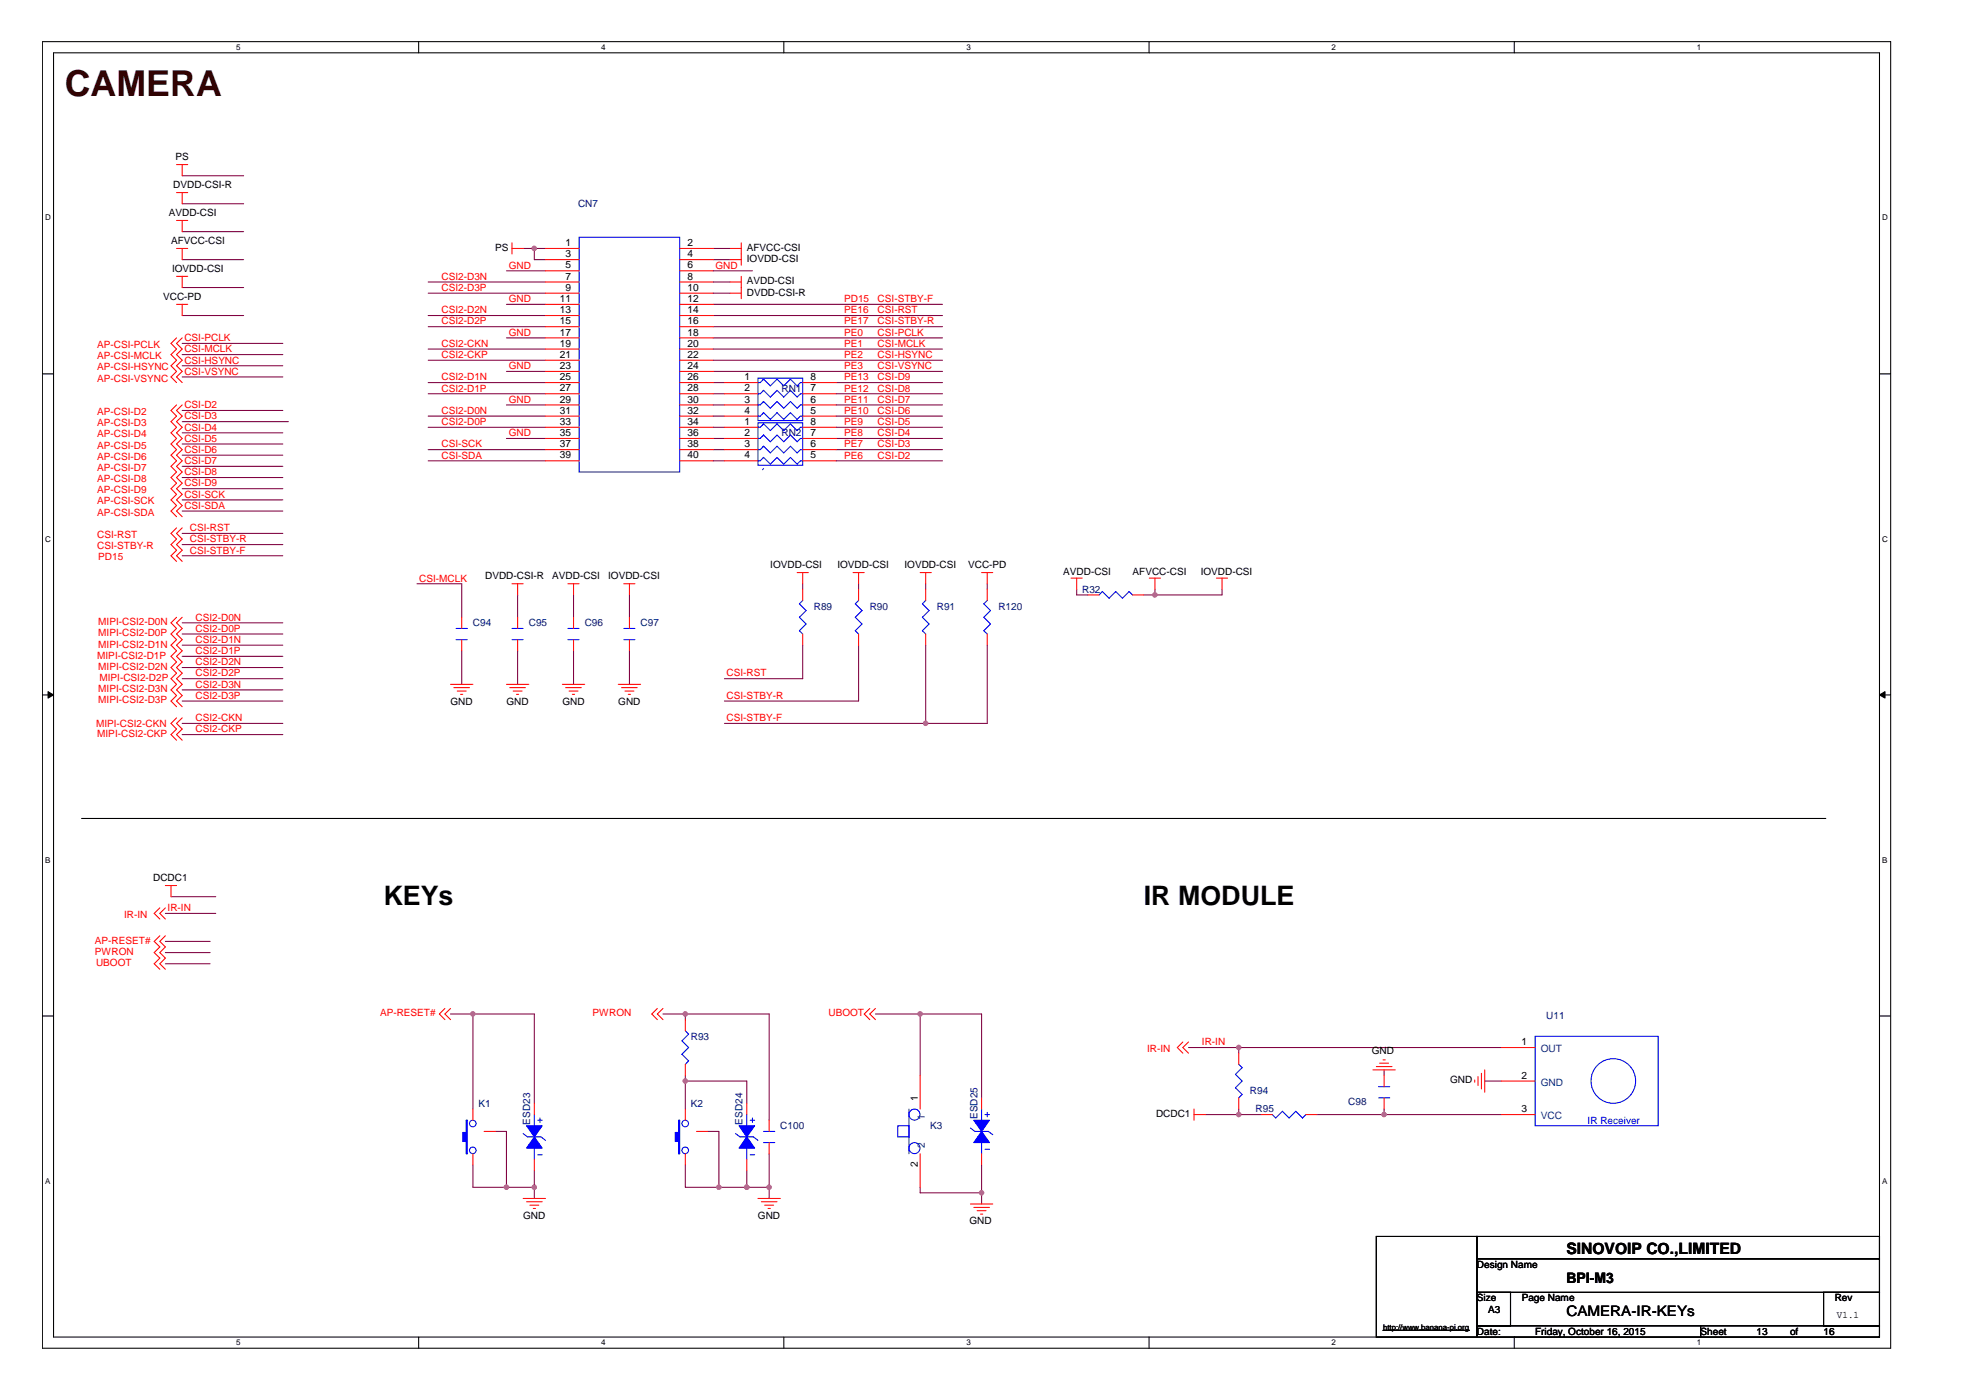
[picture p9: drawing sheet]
<svg xmlns="http://www.w3.org/2000/svg" width="297mm" height="210mm" viewBox="0 0 297 210" stroke-linecap="round" stroke-linejoin="round" font-family="sans-serif">
<path d="M6.3 6.2h277.1v195.9h-277.1zM8 7.9h273.7v192.6h-273.7z" fill="none" stroke="#000" stroke-width=".16"/>
<g fill="#fff">
<path d="M35.4 6.4h.7v1.4h-.7z"/>
<path d="M35.4 200.6h.7v1.4h-.7z"/>
</g>
<path d="M62.7 6.2v1.7M62.7 200.5v1.6" fill="none" stroke="#000" stroke-width=".16"/>
<g fill="#fff">
<path d="M90.1 6.4h.7v1.4h-.7z"/>
<path d="M90.1 200.6h.7v1.4h-.7z"/>
</g>
<path d="M117.5 6.2v1.7M117.5 200.5v1.6" fill="none" stroke="#000" stroke-width=".16"/>
<g fill="#fff">
<path d="M144.8 6.4h.7v1.4h-.7z"/>
<path d="M144.8 200.6h.7v1.4h-.7z"/>
</g>
<path d="M172.2 6.2v1.7M172.2 200.5v1.6" fill="none" stroke="#000" stroke-width=".16"/>
<g fill="#fff">
<path d="M199.6 6.4h.6v1.4h-.6z"/>
<path d="M199.6 200.6h.6v1.4h-.6z"/>
</g>
<path d="M226.9 6.2v1.7M226.9 200.5v1.6" fill="none" stroke="#000" stroke-width=".16"/>
<g fill="#fff">
<path d="M254.3 6.4h.7v1.4h-.7z"/>
<path d="M254.3 200.6h.7v1.4h-.7z"/>
<path d="M6.8 32h.8v1.3h-.8z"/>
<path d="M282.1 32h.9v1.3h-.9z"/>
<path d="M6.8 80.1h.8v1.4h-.8z"/>
<path d="M282.1 80.1h.9v1.4h-.9z"/>
</g>
<path d="M6.3 56.1h1.7M281.7 56.1h1.7" fill="none" stroke="#000" stroke-width=".16"/>
<g fill="#fff">
<path d="M6.8 128.3h.8v1.3h-.8z"/>
<path d="M282.1 128.3h.8v1.3h-.8z"/>
</g>
<path d="M6.3 104.2h1.7M281.7 104.2h1.7" fill="none" stroke="#000" stroke-width=".16"/>
<g fill="#000" stroke="#000" stroke-width=".15">
<path d="M7.2 103.7l.8 .5-.8 .5z" fill-rule="evenodd"/>
<path d="M281.7 104.2l.8-.5v1z" fill-rule="evenodd"/>
</g>
<g fill="#fff">
<path d="M6.8 176.4h.8v1.3h-.8z"/>
<path d="M282.1 176.4h.8v1.3h-.8z"/>
</g>
<path d="M12.2 122.7h261.4M6.3 152.3h1.7M281.7 152.3h1.7M206.3 185.4h15.1v15.1h-15.1zM221.4 185.4h60.3v3.3h-60.3zM221.4 188.7h60.3v5.1h-60.3zM221.4 193.8h5v5h-5zM221.4 198.8h33.5v1.7h-33.5zM254.9 198.8h26.8v1.7h-26.8zM273.3 193.8h8.4v5h-8.4z" fill="none" stroke="#000" stroke-width=".16"/>
<g fill="none" stroke="#800040" stroke-width=".16">
<path d="M27.3 38.9h9.2M27.3 26.4h9.2M27.3 30.6h9.2M27.3 34.7h9.2M78.4 37.3h3.4M80.1 37.3v1.6h1.7M106.9 37.3h2.5M106.9 38.9h2.5M27.3 53.2h15.1M27.3 54.8h15.1M27.3 56.5h15.1M27.3 51.5h15.1"/>
<path d="M27.3 43.1h9.2M27.3 47.3h9.2M64.2 57.4h17.6M64.2 59h17.6M64.2 54h17.6M64.2 52.3h17.6M64.2 47.3h17.6M64.2 49h17.6M64.2 44h17.6M64.2 42.3h17.6M75.9 55.7h5.9M75.9 50.7h5.9"/>
<path d="M75.9 40.6h5.9M75.9 45.6h5.9M106.9 57.4h1.7M106.9 59h1.7M106.9 55.7h34.4M106.9 54h34.4M106.9 52.3h34.4M106.9 50.7h34.4M106.9 47.3h34.4M106.9 49h34.4M106.9 44h2.5M106.9 42.3h2.5"/>
<path d="M106.9 40.6h5.9M106.9 45.6h34.4M125.3 57.4h16M125.3 59h16M27.3 74.9h15.1M27.3 76.6h15.1M27.3 61.5h15.1M27.3 63.2h15.9M27.3 64.9h15.1M27.3 66.6h15.1M27.3 68.2h15.1M27.3 69.9h15.1"/>
<path d="M27.3 71.6h15.1M27.3 73.3h15.1M27.3 80h15.1M64.2 64.1h17.6M64.2 67.4h17.6M64.2 69.1h17.6M64.2 62.4h17.6M75.9 65.7h5.9M75.9 60.7h5.9M106.9 64.1h1.7M106.9 65.7h1.7M106.9 67.4h1.7"/>
<path d="M106.9 69.1h1.7M106.9 60.7h1.7M106.9 62.4h1.7M125.3 64.1h16M125.3 65.7h16M125.3 67.4h16M125.3 69.1h16M125.3 60.7h16M125.3 62.4h16M27.3 93.4h15.1M27.3 95.1h15.1M27.3 96.7h15.1"/>
<path d="M27.3 98.4h15.1M27.3 81.7h15.1M27.3 83.3h15.1M62.5 87.5h6.7v5.1M69.2 97.6v5M77.6 89.2v3.4M77.6 97.6v5M86 89.2v3.4M86 97.6v5M94.3 89.2v3.4M94.3 97.6v5M120.3 96.7v5.1h-11.7"/>
<path d="M120.3 87.5v.9M128.7 96.7v8.4h-20.1M128.7 87.5v.9M138.7 87.5v.9M138.7 96.7v11.8M148 96.7v11.8h-39.4M148 87.5v.9M161.4 88.4v.8h1.6M173.1 88.4v.8M183.1 88.4v.8h-11.7M27.3 108.5h15.1M27.3 110.1h15.1"/>
<path d="M27.3 100.1h15.1M27.3 101.8h15.1M27.3 103.4h15.1M27.3 105.1h15.1M24.8 136.9h7.5M25.6 134.4h6.7M24.8 141.1h6.7M24.8 142.8h6.7M24.8 144.5h6.7M67.5 152h12.6v13.4M70.9 152v14.3M99.4 152h15.9v16"/>
<path d="M102.7 152v.9M131.2 152h15.9v12.6M137.9 152v9.3M178.1 157.1h46.9M185.6 157.1v.8M70.9 174.7v3.3h9.2M74.2 169.6h1.7v8.4M80.1 175.5v4.2M102.7 162.1h9.2v3.3M102.7 174.7v3.3h12.6M102.7 161.3v5M106.1 169.6h1.6v8.4"/>
<path d="M111.9 175.5v2.5M115.3 173v6.7M137.9 178v.8h9.2M147.1 174.7v5.8M180.6 167.1h8.4M185.6 166.3v.8M197.4 167.1h27.6M207.4 160.4v.9M207.4 166.3v.8M222.5 162.1h2.5"/>
</g>
<g fill="#f0f" stroke="#f0f" stroke-width=".16">
<circle cx="80.1" cy="37.2" r=".33"/>
<circle cx="185.6" cy="157" r=".33"/>
<circle cx="185.6" cy="167.1" r=".33"/>
<circle cx="207.4" cy="167.1" r=".33"/>
<circle cx="70.9" cy="152" r=".33"/>
<circle cx="80.1" cy="178" r=".33"/>
<circle cx="75.9" cy="178" r=".33"/>
<circle cx="115.3" cy="178" r=".33"/>
<circle cx="102.7" cy="152" r=".33"/>
<circle cx="111.9" cy="178" r=".33"/>
<circle cx="107.7" cy="178" r=".33"/>
<circle cx="137.9" cy="152" r=".33"/>
<circle cx="147.1" cy="178.8" r=".33"/>
<circle cx="102.7" cy="162.1" r=".33"/>
<circle cx="173.1" cy="89.2" r=".33"/>
<circle cx="138.7" cy="108.5" r=".33"/>
</g>
<g fill="none" stroke="#f00" stroke-width=".16">
<path d="M26.5 37.3h1.6M26.5 24.7h1.6M26.5 28.9h1.6M26.5 33.1h1.6M27.3 24.7v1.7M27.3 28.9v1.7M27.3 33.1v1.6M27.3 37.3v1.6M76.7 37.3h1.7M76.7 36.4v1.7M81.8 37.3h5M81.8 38.9h5"/>
<path d="M101.9 37.3h5M101.9 38.9h5M109.4 37.3h1.7M109.4 38.9h1.7M111.1 36.4v3.4M26.5 41.4h1.6M26.5 45.6h1.6M26.5 50.7l-.9 .8 .9 .8-.9 .9 .9 .8-.9 .8 .9 .9-.9 .8 .9 .9M27.3 41.4v1.7M27.3 45.6v1.7M27.3 50.7l-.8 .8 .8 .8-.8 .9 .8 .8-.8 .8 .8 .9-.8 .8 .8 .9M81.8 44h5"/>
<path d="M81.8 42.3h5M81.8 45.6h5M81.8 40.6h5M81.8 47.3h5M81.8 49h5M81.8 50.7h5M81.8 52.3h5M81.8 54h5M81.8 55.7h5M81.8 57.4h5M81.8 59h5M101.9 44h5"/>
<path d="M101.9 42.3h5M101.9 45.6h5M101.9 40.6h5M101.9 47.3h5M101.9 49h5M101.9 50.7h5M101.9 52.3h5M101.9 54h5M101.9 55.7h5M101.9 57.4h5M101.9 59h5M108.6 57.4h5"/>
<path d="M108.6 59h5M109.4 44h1.7M109.4 42.3h1.7M111.1 41.4v3.4M120.3 57.4h5M120.3 59h5M26.5 60.7l-.9 .8 .9 .9-.9 .8 .9 .9-.9 .8 .9 .8-.9 .9 .9 .8-.9 .8 .9 .9-.9 .8 .9 .9-.9 .8 .9 .8-.9 .9 .9 .8-.9 .8 .9 .9-.9 .8 .9 .9M26.5 79.1l-.9 .9 .9 .8-.9 .9 .9 .8-.9 .8 .9 .9M27.3 60.7l-.8 .8 .8 .9-.8 .8 .8 .9-.8 .8 .8 .8-.8 .9 .8 .8-.8 .8 .8 .9-.8 .8 .8 .9-.8 .8 .8 .8-.8 .9 .8 .8-.8 .8 .8 .9-.8 .8 .8 .9M27.3 79.1l-.8 .9 .8 .8-.8 .9 .8 .8-.8 .8 .8 .9M81.8 64.1h5M81.8 65.7h5"/>
<path d="M81.8 67.4h5M81.8 69.1h5M81.8 60.7h5M81.8 62.4h5M101.9 64.1h5M101.9 65.7h5M101.9 67.4h5M101.9 69.1h5M101.9 60.7h5M101.9 62.4h5M108.6 64.1h5M108.6 65.7h5"/>
<path d="M108.6 67.4h5M108.6 69.1h5M108.6 60.7h5M108.6 62.4h5M120.3 64.1h5M120.3 65.7h5M120.3 67.4h5M120.3 69.1h5M120.3 60.7h5M120.3 62.4h5M26.5 92.6l-.9 .8 .9 .8-.9 .9 .9 .8-.9 .8 .9 .9-.9 .8 .9 .9-.9 .8 .9 .8-.9 .9 .9 .8-.9 .8 .9 .9-.9 .8 .9 .9M27.3 92.6l-.8 .8 .8 .8-.8 .9 .8 .8-.8 .8 .8 .9-.8 .8 .8 .9-.8 .8 .8 .8-.8 .9 .8 .8-.8 .8 .8 .9-.8 .8 .8 .9"/>
<path d="M69.2 92.6v1.6M69.2 95.9v1.7M76.7 87.5h1.7M77.6 87.5v1.7M77.6 92.6v1.6M77.6 95.9v1.7M85.1 87.5h1.7M86 87.5v1.7M86 92.6v1.6M86 95.9v1.7M93.5 87.5h1.7M94.3 87.5v1.7"/>
<path d="M94.3 92.6v1.6M94.3 95.9v1.7M119.5 85.8h1.6M120.3 85.8v1.7M120.3 88.4v1.6M120.3 95.1v1.6M127.8 85.8h1.7M128.7 85.8v1.7M128.7 88.4v1.6M128.7 95.1v1.6M137.9 85.8h1.7M138.7 85.8v1.7"/>
<path d="M138.7 88.4v1.6M138.7 95.1v1.6M147.1 85.8h1.7M148 85.8v1.7M148 88.4v1.6M148 95.1v1.6M160.5 86.7h1.7M161.4 86.7v1.7M163 89.2h1.7M169.7 89.2h1.7M172.2 86.7h1.7M173.1 86.7v1.7"/>
<path d="M182.3 86.7h1.7M183.1 86.7v1.7M26.5 107.6l-.9 .9 .9 .8-.9 .8 .9 .9M27.3 107.6l-.8 .9 .8 .8-.8 .8 .8 .9M67.5 102.6h3.4M68 103.1h2.4M68.5 103.6h1.4M69 104.1h.4M75.9 102.6h3.4M76.4 103.1h2.3M76.9 103.6h1.3M77.4 104.1h.3"/>
<path d="M84.3 102.6h3.3M84.8 103.1h2.3M85.3 103.6h1.3M85.8 104.1h.3M92.7 102.6h3.3M93.2 103.1h2.3M93.7 103.6h1.3M94.2 104.1h.3M24 136.1l-.9 .8 .9 .9M24.8 132.8h1.7M24.8 136.1l-.8 .8 .8 .9M25.6 132.8v1.6"/>
<path d="M24 140.3l-.9 .8 .9 .9-.9 .8 .9 .9-.9 .8 .9 .8M24.8 140.3l-.8 .8 .8 .9-.8 .8 .8 .9-.8 .8 .8 .8M66.7 151.2l-.9 .8 .9 .9M67.5 151.2l-.8 .8 .8 .9M98.5 151.2l-.8 .8 .8 .9M99.4 151.2l-.9 .8 .9 .9M102.7 152.9v1.7M102.7 159.6v1.7M130.4 151.2l-.9 .8 .9 .9M131.2 151.2l-.8 .8 .8 .9M177.3 156.2l-.9 .9 .9 .8M178.1 156.2l-.8 .9 .8 .8"/>
<path d="M185.6 157.9v1.7M206.3 159.9h2.3M206.8 159.4h1.3M207.3 158.9h.3M225 157.1h5.1M70.9 166.3v1.7M70.9 173v1.7M72.5 169.6h1.7M78.4 179.7h3.4M80.1 165.4v1.7M80.1 173.8v1.7M102.7 166.3v1.7"/>
<path d="M102.7 173v1.7M104.4 169.6h1.7M111.9 165.4v1.7M111.9 173.8v1.7M113.6 179.7h3.3M115.3 168v1.6M115.3 171.3v1.7M137.9 161.3v5M137.9 173v5M147.1 164.6v1.7M147.1 173v1.7M178.9 167.1h1.7"/>
<path d="M178.9 166.3v1.7M185.6 164.6v1.7M189 167.1h1.7M195.7 167.1h1.7M205.8 160.4h3.3M207.4 161.3v1.6M207.4 164.6v1.7M221 161.9v.4M221.5 161.4v1.4M222 160.9v2.4M222.5 160.4v3.4M225 167.1h5.1"/>
<path d="M225 162.1h5.1M78.9 180.2h2.4M79.4 180.7h1.4M79.9 181.2h.4M114.1 180.2h2.4M114.6 180.7h1.3M115.1 181.2h.3M145.4 180.5h3.4M145.9 181h2.4M146.4 181.5h1.4M146.9 182h.4"/>
</g>
<path d="M207.3 199.5h12.9" fill="none" stroke="#000" stroke-width=".18"/>
<g fill="#00f" stroke="#00f" stroke-width=".16">
<path d="M145.9 168h2.4l-1.2 1.6z" fill-rule="evenodd"/>
<path d="M147.1 169.6l1.2 1.7h-2.4z" fill-rule="evenodd"/>
<path d="M78.9 168.8h2.4l-1.2 1.7z" fill-rule="evenodd"/>
<path d="M80.1 170.5l1.2 1.6h-2.4z" fill-rule="evenodd"/>
<path d="M69.9 168h.1v5h-.1v-1.9h-.5v-1.3h.5z" fill-rule="evenodd"/>
<path d="M101.7 168h.2v5h-.2v-1.9h-.5v-1.3h.5z" fill-rule="evenodd"/>
<path d="M110.8 168.8h2.3l-1.2 1.7z" fill-rule="evenodd"/>
<path d="M111.9 170.5l1.2 1.6h-2.3z" fill-rule="evenodd"/>
</g>
<g fill="none" stroke="#00f" stroke-width=".16">
<path d="M86.8 35.6h15.1v35.2h-15.1zM113.6 56.7h6.7v6.4h-6.7zM113.6 57.4h.3l.5-.5 1 1 1.1-1 1 1 1-1 1 1 .5-.5h.3M113.6 59h.3l.5-.5 1 1 1.1-1 1 1 1-1 1 1 .5-.5h.3M113.6 63.4h6.7v6.4h-6.7zM113.6 64.1h.3l.5-.5 1 1 1.1-1 1 1 1-1 1 1 .5-.5h.3M113.6 65.7h.3l.5-.5 1 1 1.1-1 1 1 1-1 1 1 .5-.5h.3M113.6 67.4h.3l.5-.5 1 1 1.1-1 1 1 1-1 1 1 .5-.5h.3M113.6 69.1h.3l.5-.5 1 1 1.1-1 1 1 1-1 1 1 .5-.5h.3M113.6 60.7h.3l.5-.5 1 1 1.1-1 1 1 1-1 1 1 .5-.5h.3M113.6 62.4h.3l.5-.5 1 1 1.1-1 1 1 1-1 1 1 .5-.5h.3M114.4 70.3l-.1 .1"/>
<path d="M68.4 95.9h1.6M68.4 94.2h1.6M76.7 95.9h1.7M76.7 94.2h1.7M85.1 95.9h1.7M85.1 94.2h1.7M93.5 95.9h1.7M93.5 94.2h1.7M120.3 90l-.5 .5 1 1-1 1.1 1 1-1 1 .5 .5M128.7 90l-.5 .5 1 1-1 1.1 1 1-1 1 .5 .5M138.7 90l-.5 .5 1 1-1 1.1 1 1-1 1 .5 .5M148 90l-.6 .5 1 1-1 1.1 1 1-1 1 .6 .5"/>
<path d="M164.7 89.2l.5-.5 1 1 1-1 1 1 1-1 .5 .5M102.7 154.6l.5 .4-1 1.1 1 1-1 1 1 1-.5 .5M185.6 159.6l.6 .5-1 1 1 1-1 1 1 1-.6 .5M230.1 155.4h18.4v13.4h-18.4zM69.9 168h.1M69.9 173h.1M78.4 170l.7 .5h2l.7 .5M79.3 169h1.6M80.1 167.1v1.7M80.1 172.1v1.7M80.6 168h.7M80.6 173.1h.7"/>
<path d="M80.9 167.6v.7M101.7 168h.2M101.7 173h.2M110.2 170l.7 .5h2l.7 .5M111.1 169h1.7M111.9 167.1v1.7M111.9 172.1v1.7M112.4 168h.7M112.4 173.1h.7M112.8 167.6v.7M114.4 169.6h1.7M114.4 171.3h1.7"/>
<path d="M134.5 168.8h1.7v1.7h-1.7zM136.2 166.3v6.7M145.4 169.1l.7 .5h2l.7 .5M146.3 168.1h1.7M147.1 166.3v1.7M147.1 171.3v1.7M147.6 167.1h.7M147.6 172.3h.7M148 166.8v.6M190.7 167.1l.5 .5 1-1 1 1 1-1 1 1 .5-.5M206.6 162.9h1.7M206.6 164.6h1.7"/>
<circle cx="70.9" cy="168.4" r=".5"/>
<circle cx="70.9" cy="172.5" r=".5"/>
<circle cx="102.7" cy="168.4" r=".5"/>
<circle cx="102.7" cy="172.5" r=".5"/>
<circle cx="137.1" cy="167.1" r=".83"/>
<circle cx="137.1" cy="172.1" r=".83"/>
<circle cx="241.8" cy="162.1" r="3.3"/>
</g>
<text font-size="5.4" fill="#400000" x="9.7" y="14.4">CAMERA</text>
<g font-size="4">
<text x="57.5" y="135.6">KEYs</text>
<text x="171.4" y="135.6">IR MODULE</text>
</g>
<text font-size="2.3" x="234.8" y="188">SINOVOIP CO.,LIMITED</text>
<g font-size="2.2">
<text x="234.8" y="197.4">CAMERA-IR-KEYs</text>
<text x="234.8" y="192.4">BPI-M3</text>
</g>
<g font-size="1.5">
<text x="26" y="28.2">DVDD-CSI-R</text>
<text x="26.3" y="24">PS</text>
<text x="25.3" y="32.4">AVDD-CSI</text>
<text x="25.6" y="36.6">AFVCC-CSI</text>
<text x="25.8" y="40.8">IOVDD-CSI</text>
<text x="74.2" y="37.6">PS</text>
<text x="84.8" y="36.9">1</text>
<text x="84.8" y="38.6">3</text>
<text x="84.8" y="40.3">5</text>
<text x="84.8" y="41.9">7</text>
<text x="103" y="36.9">2</text>
<text x="103" y="38.6">4</text>
<text x="103" y="40.3">6</text>
<text x="103" y="41.9">8</text>
<text x="111.9" y="37.6">AFVCC-CSI</text>
<text x="111.9" y="39.3">IOVDD-CSI</text>
<text x="24.4" y="45">VCC-PD</text>
<text x="83.9" y="45.3">11</text>
<text x="83.9" y="47">13</text>
<text x="84.8" y="43.6">9</text>
<text x="103" y="43.6">10</text>
<text x="103" y="45.3">12</text>
<text x="103" y="47">14</text>
<text x="111.9" y="44.3">DVDD-CSI-R</text>
<text x="111.9" y="42.6">AVDD-CSI</text>
<text x="83.9" y="48.6">15</text>
<text x="83.9" y="50.3">17</text>
<text x="83.9" y="52">19</text>
<text x="83.9" y="53.7">21</text>
<text x="103" y="48.6">16</text>
<text x="103" y="50.3">18</text>
<text x="103" y="52">20</text>
<text x="103" y="53.7">22</text>
<text x="83.9" y="55.3">23</text>
<text x="83.9" y="57">25</text>
<text x="83.9" y="58.7">27</text>
<text x="103" y="55.3">24</text>
<text x="103" y="57">26</text>
<text x="103" y="58.7">28</text>
<text x="111.6" y="57">1</text>
<text x="111.6" y="58.7">2</text>
<text x="121.5" y="57">8</text>
<text x="121.5" y="58.7">7</text>
<text x="83.9" y="60.4">29</text>
<text x="83.9" y="62">31</text>
<text x="83.9" y="63.7">33</text>
<text x="83.9" y="65.4">35</text>
<text x="103" y="60.4">30</text>
<text x="103" y="62">32</text>
<text x="103" y="63.7">34</text>
<text x="103" y="65.4">36</text>
<text x="111.6" y="63.7">1</text>
<text x="111.6" y="65.4">2</text>
<text x="111.6" y="60.4">3</text>
<text x="111.6" y="62">4</text>
<text x="121.5" y="63.7">8</text>
<text x="121.5" y="65.4">7</text>
<text x="121.5" y="60.4">6</text>
<text x="121.5" y="62">5</text>
<text x="83.9" y="67.1">37</text>
<text x="83.9" y="68.7">39</text>
<text x="103" y="67.1">38</text>
<text x="103" y="68.7">40</text>
<text x="111.6" y="67.1">3</text>
<text x="111.6" y="68.7">4</text>
<text x="121.5" y="67.1">6</text>
<text x="121.5" y="68.7">5</text>
<text x="72.7" y="86.9">DVDD-CSI-R</text>
<text x="82.8" y="86.9">AVDD-CSI</text>
<text x="91.1" y="86.9">IOVDD-CSI</text>
<text x="115.4" y="85.2">IOVDD-CSI</text>
<text x="125.5" y="85.2">IOVDD-CSI</text>
<text x="135.6" y="85.2">IOVDD-CSI</text>
<text x="145.1" y="85.2">VCC-PD</text>
<text x="159.3" y="86.2">AVDD-CSI</text>
<text x="169.7" y="86.2">AFVCC-CSI</text>
<text x="180" y="86.2">IOVDD-CSI</text>
<text x="67.5" y="105.6">GND</text>
<text x="75.9" y="105.6">GND</text>
<text x="84.3" y="105.6">GND</text>
<text x="92.7" y="105.6">GND</text>
<text x="22.9" y="132.1">DCDC1</text>
<text x="205.6" y="158.1">GND</text>
<text x="228" y="156.7">1</text>
<text x="228" y="161.7">2</text>
<text x="137.5" y="165.1" transform="rotate(-90 137.5 165.1)">1</text>
<text x="173.2" y="167.5">DCDC1</text>
<text x="217.3" y="162.4">GND</text>
<text x="228" y="166.8">3</text>
<text x="137.5" y="175" transform="rotate(-90 137.5 175)">2</text>
<text x="78.4" y="182.7">GND</text>
<text x="113.6" y="182.7">GND</text>
<text x="145.3" y="183.6">GND</text>
<text x="221.4" y="190.1">Design Name</text>
<text x="221.4" y="195.1">Size</text>
<text x="223" y="196.8">A3</text>
<text x="228.1" y="195.1">Page Name</text>
<text x="275" y="195.1">Rev</text>
<text x="275.3" y="197.6">V1.1</text>
<text x="221.4" y="200.1">Date:</text>
<text x="230.1" y="200.1">Friday, October 16, 2015</text>
<text x="254.9" y="200.1">Sheet</text>
<text x="263.2" y="200.1">13</text>
<text x="268.3" y="200.1">of</text>
<text x="273.3" y="200.1">16</text>
</g>
<g font-size="1.5" fill="#000080">
<text x="86.6" y="31.1">CN7</text>
<text x="117.1" y="58.7">RN1</text>
<text x="117.1" y="65.4">RN2</text>
<text x="162.2" y="88.9">R32</text>
<text x="70.9" y="93.9">C94</text>
<text x="79.3" y="93.9">C95</text>
<text x="87.6" y="93.9">C96</text>
<text x="96" y="93.9">C97</text>
<text x="122" y="91.4">R89</text>
<text x="130.4" y="91.4">R90</text>
<text x="140.4" y="91.4">R91</text>
<text x="149.6" y="91.4">R120</text>
<text x="103.5" y="155.9">R93</text>
<text x="231.7" y="152.7">U11</text>
<text x="71.7" y="166">K1</text>
<text x="103.5" y="166">K2</text>
<text x="146.5" y="167.8" transform="rotate(-90 146.5 167.8)">ESD25</text>
<text x="187.3" y="164">R94</text>
<text x="188.2" y="166.8">R95</text>
<text x="202.1" y="165.6">C98</text>
<text x="79.5" y="168.6" transform="rotate(-90 79.5 168.6)">ESD23</text>
<text x="111.3" y="168.6" transform="rotate(-90 111.3 168.6)">ESD24</text>
<text x="116.9" y="169.3">C100</text>
<text x="139.4" y="169.3">K3</text>
</g>
<g font-size="1.5" fill="#f00">
<text x="66.2" y="41.9">CSI2-D3N</text>
<text x="76.2" y="40.3">GND</text>
<text x="107.2" y="40.3">GND</text>
<text x="66.2" y="43.6">CSI2-D3P</text>
<text x="66.2" y="47">CSI2-D2N</text>
<text x="76.2" y="45.3">GND</text>
<text x="126.5" y="47">PE16</text>
<text x="126.5" y="45.3">PD15</text>
<text x="131.5" y="47">CSI-RST</text>
<text x="131.5" y="45.3">CSI-STBY-F</text>
<text x="14.6" y="52.2">AP-CSI-PCLK</text>
<text x="14.6" y="53.9">AP-CSI-MCLK</text>
<text x="27.6" y="52.8">CSI-MCLK</text>
<text x="27.6" y="51.2">CSI-PCLK</text>
<text x="66.2" y="48.6">CSI2-D2P</text>
<text x="66.2" y="53.7">CSI2-CKP</text>
<text x="66.2" y="52">CSI2-CKN</text>
<text x="76.2" y="50.3">GND</text>
<text x="126.5" y="53.7">PE2</text>
<text x="126.5" y="52">PE1</text>
<text x="126.5" y="50.3">PE0</text>
<text x="126.5" y="48.6">PE17</text>
<text x="131.5" y="53.7">CSI-HSYNC</text>
<text x="131.5" y="52">CSI-MCLK</text>
<text x="131.5" y="50.3">CSI-PCLK</text>
<text x="131.5" y="48.6">CSI-STBY-R</text>
<text x="14.6" y="55.5">AP-CSI-HSYNC</text>
<text x="14.6" y="57.2">AP-CSI-VSYNC</text>
<text x="27.6" y="54.5">CSI-HSYNC</text>
<text x="27.6" y="56.2">CSI-VSYNC</text>
<text x="66.2" y="57">CSI2-D1N</text>
<text x="66.2" y="58.7">CSI2-D1P</text>
<text x="76.2" y="55.4">GND</text>
<text x="126.5" y="55.4">PE3</text>
<text x="126.5" y="57">PE13</text>
<text x="126.5" y="58.7">PE12</text>
<text x="131.5" y="55.4">CSI-VSYNC</text>
<text x="131.5" y="57">CSI-D9</text>
<text x="131.5" y="58.7">CSI-D8</text>
<text x="14.6" y="62.2">AP-CSI-D2</text>
<text x="14.6" y="63.9">AP-CSI-D3</text>
<text x="14.6" y="65.6">AP-CSI-D4</text>
<text x="27.6" y="61.2">CSI-D2</text>
<text x="27.6" y="62.9">CSI-D3</text>
<text x="27.6" y="64.6">CSI-D4</text>
<text x="66.2" y="63.7">CSI2-D0P</text>
<text x="66.2" y="62.1">CSI2-D0N</text>
<text x="76.2" y="60.4">GND</text>
<text x="76.2" y="65.4">GND</text>
<text x="126.5" y="62.1">PE10</text>
<text x="126.5" y="60.4">PE11</text>
<text x="126.5" y="63.7">PE9</text>
<text x="126.5" y="65.4">PE8</text>
<text x="131.5" y="62.1">CSI-D6</text>
<text x="131.5" y="60.4">CSI-D7</text>
<text x="131.5" y="63.7">CSI-D5</text>
<text x="131.5" y="65.4">CSI-D4</text>
<text x="14.6" y="67.3">AP-CSI-D5</text>
<text x="14.6" y="68.9">AP-CSI-D6</text>
<text x="14.6" y="70.6">AP-CSI-D7</text>
<text x="27.6" y="66.2">CSI-D5</text>
<text x="27.6" y="67.9">CSI-D6</text>
<text x="27.6" y="69.6">CSI-D7</text>
<text x="27.6" y="71.3">CSI-D8</text>
<text x="66.2" y="68.8">CSI-SDA</text>
<text x="66.2" y="67.1">CSI-SCK</text>
<text x="126.5" y="68.8">PE6</text>
<text x="126.5" y="67.1">PE7</text>
<text x="131.5" y="68.8">CSI-D2</text>
<text x="131.5" y="67.1">CSI-D3</text>
<text x="14.6" y="72.3">AP-CSI-D8</text>
<text x="14.6" y="74">AP-CSI-D9</text>
<text x="14.6" y="75.6">AP-CSI-SCK</text>
<text x="14.6" y="77.3">AP-CSI-SDA</text>
<text x="27.6" y="74.6">CSI-SCK</text>
<text x="27.6" y="76.3">CSI-SDA</text>
<text x="27.6" y="72.9">CSI-D9</text>
<text x="14.6" y="80.7">CSI-RST</text>
<text x="14.6" y="82.3">CSI-STBY-R</text>
<text x="28.5" y="79.6">CSI-RST</text>
<text x="28.5" y="81.3">CSI-STBY-R</text>
<text x="28.5" y="83">CSI-STBY-F</text>
<text x="14.7" y="84">PD15</text>
<text x="62.8" y="87.2">CSI-MCLK</text>
<text x="14.7" y="93.7">MIPI-CSI2-D0N</text>
<text x="14.7" y="95.4">MIPI-CSI2-D0P</text>
<text x="29.3" y="93">CSI2-D0N</text>
<text x="29.3" y="94.7">CSI2-D0P</text>
<text x="14.6" y="98.8">MIPI-CSI2-D1P</text>
<text x="14.7" y="97.1">MIPI-CSI2-D1N</text>
<text x="14.7" y="100.4">MIPI-CSI2-D2N</text>
<text x="29.3" y="96.4">CSI2-D1N</text>
<text x="29.3" y="98.1">CSI2-D1P</text>
<text x="29.3" y="99.7">CSI2-D2N</text>
<text x="29.3" y="101.4">CSI2-D2P</text>
<text x="108.9" y="101.4">CSI-RST</text>
<text x="14.7" y="105.5">MIPI-CSI2-D3P</text>
<text x="14.7" y="103.8">MIPI-CSI2-D3N</text>
<text x="14.9" y="102.1">MIPI-CSI2-D2P</text>
<text x="29.3" y="103.1">CSI2-D3N</text>
<text x="29.3" y="104.8">CSI2-D3P</text>
<text x="108.9" y="104.8">CSI-STBY-R</text>
<text x="14.4" y="109">MIPI-CSI2-CKN</text>
<text x="14.6" y="110.5">MIPI-CSI2-CKP</text>
<text x="29.3" y="108.1">CSI2-CKN</text>
<text x="29.3" y="109.8">CSI2-CKP</text>
<text x="108.9" y="108.1">CSI-STBY-F</text>
<text x="18.6" y="137.6">IR-IN</text>
<text x="25.1" y="136.6">IR-IN</text>
<text x="14.2" y="141.5">AP-RESET#</text>
<text x="14.2" y="143.2">PWRON</text>
<text x="14.4" y="144.9">UBOOT</text>
<text x="57" y="152.4">AP-RESET#</text>
<text x="88.8" y="152.4">PWRON</text>
<text x="124.2" y="152.4">UBOOT</text>
<text x="171.9" y="157.7">IR-IN</text>
<text x="180.1" y="156.7">IR-IN</text>
</g>
<g font-size="1.5" fill="#004080">
<text x="230.9" y="157.7">OUT</text>
<text x="138.6" y="168" transform="rotate(-90 138.6 168)">1</text>
<text x="230.9" y="167.8">VCC</text>
<text x="230.9" y="162.8">GND</text>
<text x="138.6" y="172.1" transform="rotate(-90 138.6 172.1)">2</text>
</g>
<text font-size="1.5" fill="#00f" x="237.9" y="168.5">IR Receiver</text>
<g font-size="1.2">
<text x="35.4" y="7.5">5</text>
<text x="90.1" y="7.5">4</text>
<text x="144.8" y="7.5">3</text>
<text x="199.6" y="7.5">2</text>
<text x="254.3" y="7.5">1</text>
<text x="6.8" y="33.1">D</text>
<text x="282.1" y="33.1">D</text>
<text x="6.8" y="81.2">C</text>
<text x="282.1" y="81.2">C</text>
<text x="6.8" y="129.3">B</text>
<text x="282.1" y="129.3">B</text>
<text x="6.8" y="177.5">A</text>
<text x="282.1" y="177.5">A</text>
<text x="35.4" y="201.7">5</text>
<text x="90.1" y="201.7">4</text>
<text x="144.8" y="201.7">3</text>
<text x="199.6" y="201.7">2</text>
<text x="207.3" y="199.3">http://www.banana-pi.org</text>
<text x="254.3" y="201.7">1</text>
</g>
</svg>
